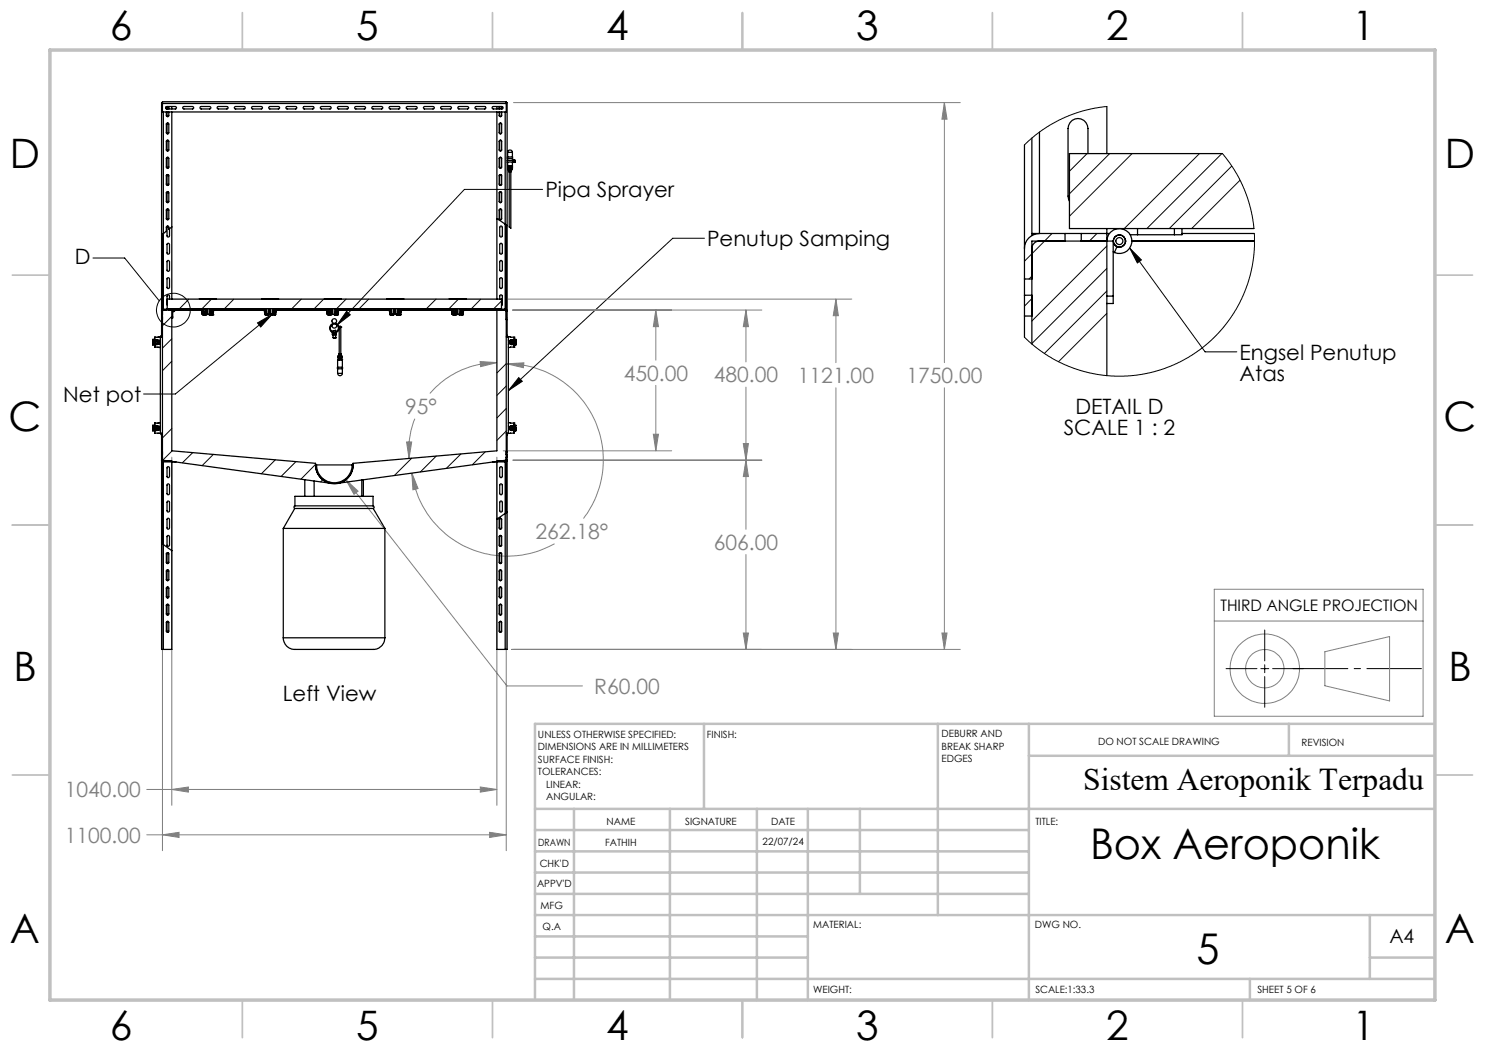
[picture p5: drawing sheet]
<svg xmlns="http://www.w3.org/2000/svg" width="297mm" height="210mm" viewBox="0 0 297 210" stroke-linecap="round" stroke-linejoin="round" font-family="sans-serif">
<g fill="none" stroke="#000" stroke-width=".2">
<path d="M108.5 37.9h-15.6l-25.5 27.1M18.6 51.6h6.3l7 8.6M140.9 47.7h-6.4l-32.8 30.4M226 49.6l15 20.8h6.4M226 49.6l2.3 2.4-.8 .6zM51.5 64.6l2.9-1.7-2.3 2.5zM54.4 62.9l-19.3 15.9h-6.4M69.3 62.3l.8 .7-2.7 2zM103.8 75.5l.7 .8-2.8 1.8zM245.2 133.7h6.2M252.2 133.7h1.6M252.9 126v6.2"/>
<path d="M252.9 133v1.5M252.9 135.3v6.2M254.5 133.7h6.2"/>
<circle cx="34.7" cy="62" r="3.4"/>
</g>
<g fill="none" stroke="#808080" stroke-width=".2">
<path d="M102.7 20.5h89.4M188.9 20.5l.5 3.3h-1zM188.9 20.5v52M101.6 59.8h68.8M167.2 59.8l.5 3.3h-1zM167.2 59.8v12.7M96 72.3l3.4 .2-3.3 .8zM99.4 72.5a17.6 17.6 0 0 0-13.4 6.2M101.4 72.8l3.4-.2-.1 .9zM101.4 72.8a19.2 19.2 0 0 1 17.3 10.7 19.2 19.2 0 0 1-2 20.2M102.5 62h49.9M131.2 62l.5 3.3h-1z"/>
<path d="M131.2 62v10M131.2 77.1v13.1M149.2 62l.5 3.3h-1zM149.2 62v10.4M149.2 77.4v28.5M167.2 77.6v52.3M188.9 77.6v52.3M32.5 93.3v76.8M34.4 91.4v69.7M69.2 95.9l2.4 2.3-.8 .7zM69.2 95.9l32.2 41.3h15.1M81.3 88.4h1l-.5 3.3z"/>
<path d="M82.4 94.6l1.2 3.1-1 .3zM82.4 94.6a19.2 19.2 0 0 0 28.5 14.2M83 83.7a17.8 17.8 0 0 0-1.2 8M99.4 91.4v69.7M100.6 90.2h33.7M101.2 93.3v76.8M102.5 92h49.9M130.7 86.8h1l-.5 3.4zM148.7 88.7h1l-.5 3.3zM149.2 92l.5 3.3h-1zM149.2 110.9v19M242.9 117.9h41.7v25.4h-41.7z"/>
<path d="M102.3 129.9h89.8M148.7 126.6h1l-.5 3.3zM166.7 126.6h1l-.5 3.3zM188.4 126.6h1l-.5 3.3zM242.9 124.2h41.7M265 130.3l12.9-3v12.9l-12.9-3zM29.4 157.9h70M34.4 157.9l3.3-.5v1zM96.1 157.4l3.3 .5-3.3 .5zM29.4 167h71.8M32.5 167l3.3-.5v1zM97.9 166.5l3.3 .5-3.3 .5z"/>
<circle cx="252.9" cy="133.8" r="3.8"/>
<circle cx="253" cy="133.7" r="7"/>
</g>
<path d="M284.3 133.7h-25.6" fill="none" stroke="#000" stroke-width=".2" stroke-dasharray="15.2 1.3 1.3 1.3" stroke-dashoffset="4.3"/>
<g fill="none" stroke="#c0c0c0" stroke-width=".35">
<path d="M48.5 2.5v7.5M98.5 2.5v7.5M148.5 2.5v7.5M198.5 2.5v7.5M248.5 2.5v7.5M2.5 55h7.5M287 55h7.5M2.5 105h7.5M287 105h7.5M2.5 155h7.5M287 155h7.5M48.5 200v7.5"/>
<path d="M98.5 200v7.5M148.5 200v7.5M198.5 200v7.5M248.5 200v7.5"/>
</g>
<g fill="none" stroke="#c0c0c0" stroke-width=".5">
<path d="M140.8 144.8v17M187.6 144.8v38.2M205.8 144.8v55.2M205.8 151.2h81.2M257.8 144.8v6.4M287 144.8h-180v55.2M107 161.8h180M107 178.8h98.8M107 174.5h98.8M107 170.3h98.8M107 166h98.8M114.8 161.8v38.2"/>
<path d="M134 161.8v38.2M151.4 161.8v38.2M161.6 161.8v38.2M172 161.8v17M107 195.8h180M107 191.5h54.6M107 187.3h54.6M107 183h180M250 195.8v4.2M274 191.5h13M274 183v12.8"/>
</g>
<path d="M10 10h277v190h-277z" fill="none" stroke="#c0c0c0" stroke-width=".7"/>
<g fill="#000">
<path d="M226 49.6l2.3 2.4-.8 .6z"/>
<path d="M69.3 62.3l.8 .7-2.7 2zM51.5 64.6l2.9-1.7-2.3 2.5zM103.8 75.5l.7 .8-2.8 1.8z"/>
</g>
<path d="M69.2 95.9l1.6 3 .8-.7zM96 72.3l3.4 .2-3.3 .8zM81.3 88.4h1l-.5 3.3zM101.4 72.8l3.4-.2-.1 .9zM82.4 94.6l1.2 3.1-1 .3zM97.9 166.5l3.3 .5-3.3 .5zM32.5 167l3.3-.5v1zM96.1 157.4l3.3 .5-3.3 .5zM34.4 157.9l3.3-.5v1zM130.7 86.8h1l-.5 3.4zM131.2 62l.5 3.3h-1zM149.2 62l.5 3.3h-1zM148.7 88.7h1l-.5 3.3zM188.4 126.6h1l-.5 3.3zM188.9 20.5l.5 3.3h-1zM149.2 92l.5 3.3h-1zM148.7 126.6h1l-.5 3.3zM167.2 59.8l.5 3.3h-1zM166.7 126.6h1l-.5 3.3z" fill="#808080"/>
<g fill="none" stroke="#000" stroke-width=".2">
<path d="M217.4 30.7l-3.5 3.5M221.4 21.3l-2.4 .3-2.5 .6-3.9 1.4-4.1 2.4-2 1.5-1.6 1.5M221.9 30.7l-8 8.1M226.4 30.7l-12.5 12.5M239.9 30.7l-15 15M244.4 30.7l-15 15M244.5 30.7l2.3 3.2 2 3.9 1.4 4 .6 3.9M246.3 33.2l-12.4 12.5M248 36l-9.7 9.7M37.8 59.8l-1.9 1.9M42.3 59.8l-1.9 1.9M46.8 59.8l-1.9 1.9"/>
<path d="M60.3 59.8l-1.9 1.9M64.7 59.8l-1.8 1.9M69.2 59.8l-1.9 1.9M73.7 59.8l-1.8 1.9M87.2 59.8l-1.9 1.9M91.7 59.8l-1.9 1.9M96.2 59.8l-1.9 1.9M206.4 55.2l-.6 .6M206.4 59.7l-1.5 1.5M210.4 46.7l-5.5 5.5M219.4 46.7l-1.5 1.5M221.4 49.2l-15 15"/>
<path d="M221.4 53.7l-15 15M221.4 58.2l-12.5 12.5M250.9 46.7v2.8l-.1 1.8-.8 4-1.4 3.9-1.9 3.5-2 2.8-3 3-3.3 2.5-3.7 2-3.8 1.3-3.8 .8-4.2 .1-3.7-.3-4.4-1.2-3.3-1.5-3.6-2.1-3-2.7M34.4 63.3l-1.9 1.8M34.4 67.8l-1.9 1.8M34.4 72.2l-1.9 1.9M67.2 66.3l-.2 .3M67.8 65.7l-.2 .2M100.3 60.2l-1.5 1.5M101.2 72.7l-1.8 1.9M101.2 77.2l-1.8 1.9M101.4 63.6l-.2 .1"/>
<path d="M221.4 62.7l-9.7 9.6M32.5 92.1l-.2 .1M34.4 85.7l-1.9 1.9M34.4 90.2l-1.8 1.8M38.6 90.5l-2.1 2.1M42.7 90.9l-2.3 2.2M55.1 92l-2.8 2.7M59.2 92.3l-3 3M63.1 92.9l-2.9 2.9M63.2 93.7l.2 .3M64.7 95.8l-.6 .6M65.9 96.4l.2 .3"/>
<path d="M70.1 94.9l-.1 .1M82.3 91.6l-3.4 3.5M87.2 91.2l-3.1 3.2M92.2 90.8l-2.9 2.9M97.1 90.3l-2.6 2.6M99.7 92.2l-.2 .2M101.2 81.7l-1.8 1.9M101.2 86.2l-1.8 1.9M101.4 90.5l-.2 .2"/>
</g>
<g fill="none" stroke="#000" stroke-width=".25">
<path d="M32.5 20.5h-.2v42.5M32.5 20.7v-.4h68.7v.4M32.5 20.7v1.7h68.7v-1.7M32.5 20.7h68.7M32.7 22.4v39.4l-.4 .2v.2M33.2 21.4l1.9-.1a.25 .25 0 0 1 .2 .2 .25 .25 0 0 1-.2 .3h-1.8l-.2-.2zM33.3 22.4v.7a.25 .25 0 0 0 .2 .2 .25 .25 0 0 0 .3-.2v-.7M33.3 21.3v.5M33.3 24.7a.27 .27 0 0 1 .3-.1 .27 .27 0 0 1 .2 .2v1.7a.25 .25 0 0 1-.3 .3 .25 .25 0 0 1-.2-.3zM33.3 31.6a.25 .25 0 0 1 .3-.1 .25 .25 0 0 1 .2 .2v1.7a.25 .25 0 0 1-.3 .2 .25 .25 0 0 1-.2-.2zM33.3 35a.26 .26 0 0 1 .3-.1 .26 .26 0 0 1 .2 .3v1.6a.25 .25 0 0 1-.3 .3 .25 .25 0 0 1-.2-.3zM33.4 28.1l.2-.1 .2 .2v1.8a.25 .25 0 0 1-.3 .2 .25 .25 0 0 1-.2-.2z"/>
<path d="M33.4 38.4l.2-.1 .2 .2v1.8a.25 .25 0 0 1-.3 .2 .25 .25 0 0 1-.2-.2zM33.4 22.4v.8l.2 .1M33.4 21.3v.5M33.6 38.3l-.2 .2v1.8l.2 .2M33.6 34.9l-.2 .2v1.8l.2 .2M33.6 31.5l-.2 .1v1.9l.2 .1M33.6 28l-.2 .2v1.8l.2 .2M33.6 24.6l-.2 .2v1.8l.2 .2M33.8 21.3v.5M34.4 21.3v.5M34.4 22.4v37.4M36.6 21.4l1.9-.1a.25 .25 0 0 1 .2 .2 .25 .25 0 0 1-.2 .3h-1.8l-.2-.2z"/>
<path d="M40 21.4l1.9-.1a.25 .25 0 0 1 .3 .2 .25 .25 0 0 1-.3 .3h-1.8zM43.5 21.4l1.9-.1a.25 .25 0 0 1 .2 .2 .25 .25 0 0 1-.2 .3h-1.8l-.2-.2zM46.9 21.4l1.9-.1a.25 .25 0 0 1 .2 .2 .25 .25 0 0 1-.2 .3h-1.8l-.2-.3zM50.3 21.4l1.9-.1a.25 .25 0 0 1 .3 .2 .25 .25 0 0 1-.3 .3h-1.7l-.2-.2zM53.8 21.4l1.9-.1a.25 .25 0 0 1 .2 .2 .25 .25 0 0 1-.2 .3h-1.8l-.2-.3zM57.2 21.4l1.9-.1a.25 .25 0 0 1 .3 .2 .25 .25 0 0 1-.3 .3h-1.7l-.2-.2zM60.7 21.4l1.8-.1a.25 .25 0 0 1 .3 .2 .25 .25 0 0 1-.3 .3h-1.7l-.2-.3zM64.1 21.4l1.9-.1a.25 .25 0 0 1 .3 .2 .25 .25 0 0 1-.3 .3h-1.8l-.1-.2zM67.5 21.4l1.9-.1a.25 .25 0 0 1 .3 .2 .25 .25 0 0 1-.3 .3h-1.7l-.2-.2zM71 21.4l1.8-.1a.25 .25 0 0 1 .3 .2 .25 .25 0 0 1-.3 .3h-1.6a.24 .24 0 0 1-.2-.2 .24 .24 0 0 1 0-.2zM74.4 21.4l1.9-.1a.25 .25 0 0 1 .3 .2 .25 .25 0 0 1-.3 .3h-1.8l-.1-.2zM77.9 21.4l1.8-.1a.25 .25 0 0 1 .3 .2 .25 .25 0 0 1-.3 .3h-1.6a.24 .24 0 0 1-.3-.2 .24 .24 0 0 1 .1-.2z"/>
<path d="M81.3 21.4l1.9-.1a.25 .25 0 0 1 .2 .2 .25 .25 0 0 1-.2 .3h-1.8l-.2-.2zM84.8 21.4l1.8-.1a.25 .25 0 0 1 .3 .2 .25 .25 0 0 1-.3 .3h-1.8l-.1-.3zM88.2 21.4l1.9-.1a.25 .25 0 0 1 .2 .2 .25 .25 0 0 1-.2 .3h-1.8l-.2-.2zM91.7 21.4l1.8-.1a.25 .25 0 0 1 .2 .2 .25 .25 0 0 1-.2 .3h-1.8l-.2-.3zM95 21.4l1.9-.1a.25 .25 0 0 1 .3 .2 .25 .25 0 0 1-.3 .3h-1.7l-.2-.2zM99.4 21.3v.5M99.4 22.4v37.4M99.8 22.4v.7a.25 .25 0 0 0 .3 .2 .25 .25 0 0 0 .2-.2v-.7M99.9 24.7a.27 .27 0 0 1 .2-.1 .27 .27 0 0 1 .2 .2v1.7a.25 .25 0 0 1-.2 .3 .25 .25 0 0 1-.3-.3zM99.9 21.3l-.1 .5M99.9 31.6a.25 .25 0 0 1 .3-.1 .25 .25 0 0 1 .1 .2v1.7a.25 .25 0 0 1-.2 .2 .25 .25 0 0 1-.3-.2zM99.9 35a.26 .26 0 0 1 .3-.1 .26 .26 0 0 1 .1 .3v1.6a.25 .25 0 0 1-.2 .3 .25 .25 0 0 1-.3-.3z"/>
<path d="M99.9 28.1l.3-.1 .1 .2v1.8a.25 .25 0 0 1-.2 .2 .25 .25 0 0 1-.3-.2zM99.9 38.4l.3-.1 .1 .2v1.8a.25 .25 0 0 1-.2 .2 .25 .25 0 0 1-.3-.2zM99.9 22.4v.7l.3 .2M100 21.3l-.1 .5M100.2 38.3l-.3 .3v1.7l.3 .2M100.2 34.9l-.3 .3v1.6l.3 .3M100.2 31.5l-.3 .2v1.7l.3 .2M100.2 28l-.3 .3v1.7l.3 .2M100.2 24.6l-.3 .2v1.7l.3 .3M100.3 21.3v.5M100.4 21.3h-1.7a.25 .25 0 0 0-.3 .2 .25 .25 0 0 0 .3 .3h1.7M100.4 21.3a.25 .25 0 0 1 .2 .2 .25 .25 0 0 1-.2 .3"/>
<path d="M101 22.4v39.4l.3 .1 .1 .3M101.2 20.5h.2v46.9M101.4 32.1h1.2M101.4 32.4h1.2M101.5 33.2h.1M101.5 30.5a.48 .48 0 0 1 .5-.5 .48 .48 0 0 1 .5 .5M101.5 33.2h1M101.5 30.5h1M101.5 30.5v.9M101.5 31.7v.4M101.5 32.4v.8M101.6 33.2h.7"/>
<path d="M101.6 33.2h.1M101.6 33.2v.1h.8v-.1M101.6 33.7h.8v.2h-.8zM101.7 34l.1 .1M101.7 33.6h.6M101.7 34h.6M101.7 33.6v.1M101.7 33.9v.1M101.7 33.5v.1M101.7 33.5h.6M101.7 33.3v.2M101.8 34.1h.4"/>
<path d="M101.8 34.1v.3h.4v-.3M101.8 34.4v11l.4 .2v-11.2M102 33.2v.1M102 33.7v.2M102.3 33.5v.1M102.3 33.3v.2M102.3 34l-.1 .1M102.3 33.2h.1M102.3 33.6h.1M102.3 33.2v.1M102.3 33.6v.4M102.5 33.2h-.1"/>
<path d="M102.5 30.5v1.6M102.5 32.4v.8M102.5 31.4h-1v.3h1M102.6 32.1h.1M102.6 32.4h.1M102.6 32h.3v.5h-.3zM102.7 32.1h.3v.3h-.3zM102.8 32.1v.3M102.9 32.1h.1M102.9 32.4h.1M204.9 29v26.8M206.4 27.6v19.5"/>
<path d="M207.9 26.4v20.3a3 3 0 0 0-3 3M217.6 30.7v-5a1.99 1.99 0 0 0-2-2 1.99 1.99 0 0 0-2 2v13.5l.3 1M221.4 21.3v9.4M244.5 30.7h-30.6v15h36.9M32.5 46.9v15M33.3 41.9a.26 .26 0 0 1 .3-.1 .26 .26 0 0 1 .2 .2v1.7a.25 .25 0 0 1-.3 .2 .25 .25 0 0 1-.2-.2zM33.4 55.6a.27 .27 0 0 1 .3 0 .27 .27 0 0 1 .2 .2v1.7a.25 .25 0 0 1-.2 .2 .25 .25 0 0 1-.3-.2zM33.4 48.7a.27 .27 0 0 1 .3 0 .27 .27 0 0 1 .2 .2v1.7a.25 .25 0 0 1-.2 .2 .25 .25 0 0 1-.3-.2zM33.4 59.8h66.9v1.9h-66.9zM33.5 52.1h.2l.2 .2v1.7a.25 .25 0 0 1-.2 .3 .25 .25 0 0 1-.3-.3zM33.6 45.2l-.2 .2v1.8a.25 .25 0 0 0 .3 .2 .25 .25 0 0 0 .2-.2v-1.5M33.6 41.8l-.2 .1v1.9l.2 .1"/>
<path d="M33.9 59.8v-.6a.25 .25 0 0 0-.2-.2 .25 .25 0 0 0-.3 .2v1.8M34.4 45.4l-.6 .5v-.4a.25 .25 0 0 0-.3-.3 .25 .25 0 0 0-.2 .3v.7l-1 .9M39.9 59.8h.1M39.9 59.8h3.3M43.2 59.8h-.1M52.4 59.8h.1M52.4 59.8h3.3M55.7 59.8h-.1M64.9 59.8h.1M64.9 59.8h3.3M68.2 59.8h.1M77.4 59.8h.1"/>
<path d="M77.4 59.8h3.3M80.7 59.8h-.1M89.9 59.8h.1M89.9 59.8h3.3M93.2 59.8h-.1M99.4 43.7l2 1.4M99.9 41.9a.26 .26 0 0 1 .3-.1 .26 .26 0 0 1 .1 .2v1.7a.25 .25 0 0 1-.2 .2 .25 .25 0 0 1-.3-.2zM99.9 59.8v-.6a.27 .27 0 0 1 .3-.2 .27 .27 0 0 1 .3 .2v1.7l-.2 .2M100 55.6a.27 .27 0 0 1 .3 0 .27 .27 0 0 1 .2 .2v1.7a.27 .27 0 0 1-.3 .2 .27 .27 0 0 1-.3-.2zM100 52.1h.3l.2 .2v1.7a.27 .27 0 0 1-.3 .3 .27 .27 0 0 1-.3-.3zM100 48.7l.2-.1 .3 .3v1.7a.27 .27 0 0 1-.3 .2 .27 .27 0 0 1-.3-.2zM100 45.3h.4l.1 .2v1.7a.27 .27 0 0 1-.3 .2 .27 .27 0 0 1-.3-.2z"/>
<path d="M100.2 41.8l-.3 .2v1.7l.3 .2M101.2 45v16.9M204.9 55.8v3.2M204.9 55.8h1.5M204.9 59v8.4M204.9 59h1.5M206.4 46.7h6.6M207.9 48.2a1.51 1.51 0 0 0-1.5 1.5M213 46.7h3.3M213 46.7v1.5M216.3 46.7h5.6M216.3 46.7v1.5"/>
<path d="M221.4 48.2a2.51 2.51 0 0 1 2.8-2.5 2.51 2.51 0 0 1 2.1 3.2 2.51 2.51 0 0 1-3.4 1.6M221.4 45.7v29.4M221.4 59.2h1.2M222.6 48.2l.4 .9 .4 .2M222.6 50.4l.3 .1M222.6 59.2v1.5h-1.2M222.6 48.2a1.24 1.24 0 0 1 1.4-1.2 1.24 1.24 0 0 1 1.1 1.5 1.24 1.24 0 0 1-1.7 .8M222.6 48.2v11M222.7 48.2h-16.3v20.6M223.4 49.3l-.5 1.2M225.1 48.2h.1M226.1 46.9h8.8"/>
<path d="M226.4 48.2h24.5M227.5 45.7v1.2M234.9 45.7v1.2M236.4 45.7v1.2h-1.5M236.4 46.7h14.5M30.7 68.5h-.1v.5h.3M30.7 68.7h.1M30.7 68.1h.1M30.7 68.7l.2 .3M30.7 68.1v.6M30.9 67.9h-.3v.5h.1M30.9 67.9h.1"/>
<path d="M30.9 67.4h.1M30.9 69.4h.1M30.9 69h.1M30.9 67.4h1.2M30.9 67.4v.5M30.9 69v.4M30.9 69.4h1.2M30.9 67.9l-.2 .2M32.1 68v.9M32.3 67.1l-.1 .3M32.3 67.1h.1M32.3 63v.4"/>
<path d="M32.3 63h.2M32.3 63.4v4M32.3 63.4h.2M32.3 63.9h.2M32.5 61.8h.8M32.5 67.4h-.4v19.3M32.7 62l-.2 .2M33.3 61.8h.4M33.3 61.8v.2M33.7 61.8h.7M33.7 61.8v.2M34.4 61.7v28.5l28.7 2.5a3.8 3.8 0 0 0 2.8 3.9l-33.4-4.6"/>
<path d="M34.4 62a.32 .32 0 0 1 .3-.3 .32 .32 0 0 1 .3 .4 .32 .32 0 0 1-.5 .2l.1-.1M34.4 63.4h.1M34.5 62l.1 .2M34.5 62h.1M34.5 63.4v.2h-.1M34.5 62a.16 .16 0 0 1 .2-.1 .16 .16 0 0 1 .1 .2 .16 .16 0 0 1-.2 .1M34.5 62h-2v30M34.5 62v1.4M34.8 62h.1M35 61.9h1.1M35 62h5.4M35.1 61.7v.2"/>
<path d="M36.1 61.9h.1M36.1 61.7v.2M36.2 61.8h4.2M36.2 61.7v.2M40.5 62.8l-.1-1.1 .1 1.2M40.5 62.9h.2M40.5 62.9l.2 .1M40.6 61.7l.1 1.1M40.7 62.9h1.2M40.7 63h.1M40.7 62.9v.1M40.7 62.8l-.1-1.1 .1 1.1"/>
<path d="M40.8 61.7l.1 1.1h-.2M40.9 63h.1M40.9 62.9v.1M41 63h.2M41 62.9v.1M41.2 61.7v1.1M41.2 62.9v.1M41.2 62.8h.4l-.1-1.1v1.1M41.2 61.7v1.1zM41.9 62.9h.3M41.9 63h.1M41.9 62.9v.1"/>
<path d="M41.9 61.7v1.1h.3M42.2 61.7l-.1 1.1M42.2 61.7v1.1zM42.2 62.9l-.3 .1M42.4 63h.1M42.4 62.9v.1M42.5 63h.1M42.5 62.9v.1M42.5 61.7l-.1 1.1h.2l.1-1.1M42.6 63h.1M42.6 62.9v.1M42.6 61.7l-.1 1.1"/>
<path d="M42.7 61.7l-.2 1.1M42.7 61.8h10.2M42.7 62h10.2M42.8 61.7l-.1 1.2h-.5M52.9 61.7l.1 1.1zM53 62.8l-.2-1.1 .2 1.2M53 62.9h.2M53 62.9l.2 .1M53.1 61.7l.1 1.1h.2l-.1-1.1M53.2 62.9h1.2M53.2 63h.1M53.2 62.8v-1.1v1.1"/>
<path d="M53.2 62.9v.1M53.4 63h.1M53.4 62.9v.1M53.5 63h.2M53.5 62.9v.1M53.7 62.9v.1M53.7 61.7v1.1zM54 61.7v1.1M54 61.7v1.1h-.3M54.4 63h.1M54.4 62.9v.1M54.4 62.9h.3"/>
<path d="M54.5 61.7l-.1 1.1h.3M54.6 62.8l.1-1.1v1.1M54.7 62.9l-.3 .1M54.8 61.7l-.1 1.1M54.9 62.9v.1M54.9 63h.1M55 63h.1M55 62.9v.1M55 61.7v1.1h.1v-1.1M55.1 62.9v.1M55.2 62h10.2M55.2 61.7l-.1 1.2h-.4"/>
<path d="M55.2 61.8h10.2M65.4 61.7l.1 1.1zM65.4 61.7l.1 1.2M65.5 62.9h.1M65.5 62.9h.2M65.5 62.9l.2 .1M65.6 61.7l.1 1.1M65.7 61.7v1.1M65.7 62.9h1.2M65.7 62.9v.1M65.7 63h.1M65.8 61.7l.1 1.1h-.2"/>
<path d="M65.9 63h.1M65.9 62.9v.1M66 63h.2M66 62.9v.1M66.2 62.9v.1M66.2 61.7l.1 1.1zM66.3 62.9l-.1 .1M66.5 66.6h.8v.3h-.8zM66.5 61.7v1.1M66.5 61.7v1.1h-.2M66.6 67.5l.2 .2 .3-.2M66.6 67.5h.1"/>
<path d="M66.6 66.4v-.2l.4-.1h.1v.3M66.6 66.5v.1M66.6 66.9v.6M66.6 67.5l.2 .2M66.7 67.5h.2M66.7 67.5l.1 .2M66.8 67.7h.1M66.8 67.6v.1M66.9 62.9h.3M66.9 63h.1M66.9 67.5h.1M66.9 67.7h.1"/>
<path d="M66.9 67.5v.2M66.9 62.9v.1M66.9 66.6v.3M66.9 67.5h.2M67 61.7l-.1 1.1h.3M67 67.7h.1M67 67.6v.1M67.1 67.5h.1M67.1 67.5l-.1 .2M67.1 66.5v.1M67.1 66.9v.6M67.2 62.9l-.3 .1"/>
<path d="M67.2 61.7l-.1 1.1 .1-1.1M67.2 61.7v1.1M67.3 64.9a.46 .46 0 0 1-.4 .7 .46 .46 0 0 1-.4-.7M67.4 63h.1M67.4 62.9v.1M67.5 73.4h1v.4h-1M67.5 63h.1M67.5 62.9v.1M67.5 74.7a.48 .48 0 0 0 .5 .4 .48 .48 0 0 0 .5-.4M67.5 74.7h1M67.5 72h1M67.5 72v2.7"/>
<path d="M67.6 61.7l-.1 1.1h.1M67.6 62.9v.1M67.6 71.9l-.1 .1M67.6 71.9h.7M67.6 71.9h.1M67.6 71.3h.8v.1h-.8zM67.6 71.9v-.1h.8v.1M67.6 61.7l-.1 1.1M67.6 61.7v1.1M67.7 71.6l.1 .1M67.7 71.2h.1M67.7 71.2h.6"/>
<path d="M67.7 71.6h.6M67.7 71.2v.1M67.7 71.4v.2M67.7 61.7l-.1 1.1M67.7 61.7v1.2h-.5M67.7 61.8h10.2M67.7 62h10.2M67.8 71l-.1 .2M67.8 71h.4M67.8 71.7h.5M67.8 71v-.2h.4v.2M67.8 71.7v.1"/>
<path d="M67.8 65.4v5.4M67.8 65.4h.1M67.9 71.3v.1M67.9 71.8v.1M68.2 65.4h.1M68.2 65.4v5.4M68.2 71l.1 .2M68.3 71.7v.1M68.3 71.6v.1M68.3 71.9h.1M68.3 71.2v.4M68.3 71.8v.1"/>
<path d="M68.4 71.9l.1 .1M68.5 72v1.4M68.5 73.8v.9M77.9 61.7l.1 1.2M78 62.9h.2M78 62.9l.2 .1M78.1 61.7l.1 1.1h.2l-.1-1.1M78.1 61.7l.1 1.1M78.2 62.9h1.2M78.2 63h.1M78.2 62.9v.1M78.4 63h.1"/>
<path d="M78.4 62.9v.1M78.5 63h.2M78.5 62.9v.1M78.7 61.7v1.1M78.7 62.9v.1M78.7 62.8h.4l-.1-1.1v1.1M78.7 62.8v-1.1l.1 1.1M79.4 62.9h.3M79.4 63h.1M79.4 62.9v.1M79.4 61.7v1.1h.3M79.7 61.7l-.1 1.1"/>
<path d="M79.7 61.7v1.1zM79.7 62.9l-.3 .1M79.9 63h.1M79.9 62.9v.1M80 63h.1M80 62.9v.1M80 61.7l-.1 1.1h.2l.1-1.1M80.1 63h.1M80.1 62.9v.1M80.1 61.7l-.1 1.1M80.2 61.7l-.2 1.1M80.2 61.8h10.2"/>
<path d="M80.2 62h10.2M80.3 61.7l-.1 1.2h-.5M90.4 61.7l.1 1.2M90.5 62.9h.2M90.5 62.9l.2 .1M90.6 61.7l.1 1.1h.2l-.1-1.1M90.7 62.9h1.2M90.7 63h.1M90.7 62.8v-1.1v1.1M90.7 62.9v.1M90.9 63h.1M90.9 62.9v.1"/>
<path d="M91 63h.2M91 62.9v.1M91.2 62.9v.1M91.2 61.7v1.1zM91.5 61.7v1.1M91.5 61.7v1.1h-.3M91.9 63h.1M91.9 62.9v.1M91.9 62.9h.3M92 61.7l-.1 1.1h.3M92.1 62.8l.1-1.1v1.1M92.2 62.9l-.3 .1"/>
<path d="M92.3 61.7l-.1 1.1M92.4 62.9v.1M92.4 63h.1M92.5 63h.1M92.5 62.9v.1M92.5 61.7v1.1h.1v-1.1M92.6 62.9v.1M92.7 62h8.5v30M92.7 61.7l-.1 1.2h-.4M92.7 61.8h8.5M99.4 61.7v28.5l-28.8 2.5a3.7 3.7 0 0 1-2.7 3.9l33.3-4.6M101 62l.2 .2"/>
<path d="M101.2 67.4h.5v19.3M101.2 63.9h.2M101.4 67.1l.1 .3M101.7 68v.9M101.7 67.4h1.1M101.7 69.4h1.1M102.8 67.9h.4v.5h-.2M102.8 69h.1M102.8 69.4h.1M102.8 67.4h.1M102.8 67.9h.1M102.8 67.4v.5"/>
<path d="M102.8 69v.4M102.8 67.9l.2 .2M103 68.5h.2v.5h-.4M103 68.7h.1M103 68.1h.1M103 68.7l-.2 .3M103 68.1v.6M204.9 63.2h1.5M30.7 85.6h-.1v.6h.3M30.7 85.9h.1M30.7 85.9l.2 .3M30.9 85h-.3v.6h.1"/>
<path d="M30.9 85h.1M30.9 84.6h.1M30.9 86.2v.4h1.2M30.9 86.2h.1M30.9 85l-.2 .3v.6M30.9 84.6v.4M30.9 84.6h1.2M32.1 86.7h.4M32.1 85.2v.9M32.2 86.7l.1 .3M32.3 87h.1M32.3 91.4v38.5h.4"/>
<path d="M32.3 92l.2 .3 .2 .1M32.3 90.9v.5M32.3 86.7v4.2M32.3 91.4h.2M32.3 90.9h.2M32.3 90.3h.2M32.5 92l.1 .2h1.8v37.7h-1.7M32.5 92.3v16.4M32.7 92.4v37.5M32.7 92.4h2.5M33.4 96.9a.26 .26 0 0 1 .3-.1 .26 .26 0 0 1 .2 .2v1.7a.25 .25 0 0 1-.2 .2 .25 .25 0 0 1-.3-.2zM33.5 93.4l.2-.1 .2 .3v1.7a.25 .25 0 0 1-.2 .2 .25 .25 0 0 1-.3-.2z"/>
<path d="M61 95.9v3.4M62.8 96.2v3.1M63.1 93h7.5a3.8 3.8 0 0 1-3.7 3.8 3.8 3.8 0 0 1-3.8-3.8zM63.3 93a3.6 3.6 0 0 0 3.6 3.5 3.6 3.6 0 0 0 3.5-3.5M72.4 96v3.3M72.7 95.9v3.4M98.5 92.4h2.5M100 96.9a.26 .26 0 0 1 .3-.1 .26 .26 0 0 1 .2 .2v1.7a.27 .27 0 0 1-.3 .2 .27 .27 0 0 1-.3-.2zM100 93.4l.3-.1 .2 .3v1.7a.27 .27 0 0 1-.3 .2 .27 .27 0 0 1-.3-.2zM101 92.4v37.5M101.2 92l-.1 .2h-1.7v37.7h1.6M101.2 92.3v10.2"/>
<path d="M101.2 91.4h.2M101.2 90.9h.2M101.2 90.3h.2M101.2 86.7h.5M101.4 91.4v38.5h-.4M101.4 92l-.2 .4h-.2M101.4 90.9v.5M101.4 86.7v4.2M101.5 86.7l-.1 .3M101.7 85.2v.9M101.7 84.6h1.1M102.8 85l.4 .1v.5h-.2"/>
<path d="M102.8 86.2h.1M102.8 86.2v.4h-1.1M102.8 84.6h.1M102.8 85h.1M102.8 85l.2 .3v.6M102.8 84.6v.4M103 85.6h.2v.6h-.4M103 85.9h.1M103 85.9l-.2 .3M32.3 108.6l2.1 1.5M33.3 117.5a.25 .25 0 0 1 .3-.1 .25 .25 0 0 1 .2 .2v1.7a.25 .25 0 0 1-.3 .3 .25 .25 0 0 1-.2-.3zM33.3 114.1a.25 .25 0 0 1 .3-.1 .25 .25 0 0 1 .2 .2v1.7a.25 .25 0 0 1-.3 .3 .25 .25 0 0 1-.2-.3z"/>
<path d="M33.3 110.6a.27 .27 0 0 1 .3-.1 .27 .27 0 0 1 .2 .3v1.7a.25 .25 0 0 1-.3 .2 .25 .25 0 0 1-.2-.2zM33.4 103.7a.27 .27 0 0 1 .3 0 .27 .27 0 0 1 .2 .2v1.7a.25 .25 0 0 1-.2 .2 .25 .25 0 0 1-.3-.2zM33.5 107.1h.2l.2 .2v1.7a.25 .25 0 0 1-.2 .3 .25 .25 0 0 1-.3-.3zM33.5 100.3l.2-.1 .2 .3v1.7a.25 .25 0 0 1-.2 .2 .25 .25 0 0 1-.3-.2zM33.6 117.4l-.2 .2v1.8l.2 .2M33.6 114l-.2 .2v1.8l.2 .1M33.6 110.5l-.2 .2v1.8l.2 .2M56.7 105.7h20.3M56.7 105.7v21.9M58.9 101.7h15.7M58.9 101.7l-2.2 4M59 101.2a.3 .3 0 0 0-.1 .5"/>
<path d="M59 101.2h15.6M59 101.2v-1.9h15.6v1.9M74.6 101.2a.28 .28 0 0 1 .2 .2 .28 .28 0 0 1-.2 .3M74.6 101.7l2.4 4M77 105.7v21.9M99.9 117.5a.25 .25 0 0 1 .3-.1 .25 .25 0 0 1 .1 .2v1.7a.25 .25 0 0 1-.2 .3 .25 .25 0 0 1-.3-.3zM99.9 114.1a.25 .25 0 0 1 .3-.1 .25 .25 0 0 1 .1 .2v1.7a.25 .25 0 0 1-.2 .3 .25 .25 0 0 1-.3-.3zM99.9 110.6a.27 .27 0 0 1 .2-.1 .27 .27 0 0 1 .2 .3v1.7a.25 .25 0 0 1-.2 .2 .25 .25 0 0 1-.3-.2zM99.9 107.2a.25 .25 0 0 1 .3-.1 .25 .25 0 0 1 .1 .2v1.7a.25 .25 0 0 1-.2 .3 .25 .25 0 0 1-.3-.3zM99.9 103.7a.27 .27 0 0 1 .2 0 .27 .27 0 0 1 .2 .2v1.7a.25 .25 0 0 1-.2 .2 .25 .25 0 0 1-.3-.2zM100 100.3l.3-.1 .2 .3v1.7a.27 .27 0 0 1-.3 .2 .27 .27 0 0 1-.3-.2zM100.2 117.4l-.3 .2v1.7l.3 .3"/>
<path d="M100.2 114l-.3 .2v1.7l.3 .2M100.2 110.5l-.3 .3v1.7l.3 .2M100.2 107.1l-.3 .2v1.7l.3 .3M100.2 103.7l-.3 .2v1.7l.3 .2M101.4 102.4l-2 1.4M33.3 124.4a.25 .25 0 0 1 .3-.1 .25 .25 0 0 1 .2 .2v1.7a.25 .25 0 0 1-.3 .3 .25 .25 0 0 1-.2-.3zM33.3 120.9a.26 .26 0 0 1 .3 0 .26 .26 0 0 1 .2 .2v1.7a.25 .25 0 0 1-.3 .2 .25 .25 0 0 1-.2-.2zM33.6 124.3l-.2 .2v1.8l.2 .2M33.6 120.9l-.2 .1v1.9l.2 .1M56.7 127.6a2.57 2.57 0 0 0 3.2 2.3h13.4a5 5 0 0 0 2.6-.4 2.35 2.35 0 0 0 1.1-1.9M56.7 127.6h20.3M99.9 124.4a.25 .25 0 0 1 .3-.1 .25 .25 0 0 1 .1 .2v1.7a.25 .25 0 0 1-.2 .3 .25 .25 0 0 1-.3-.3z"/>
<path d="M99.9 120.9a.26 .26 0 0 1 .3 0 .26 .26 0 0 1 .1 .2v1.7a.25 .25 0 0 1-.2 .2 .25 .25 0 0 1-.3-.2zM100.2 124.3l-.3 .2v1.7l.3 .3M100.2 120.9l-.3 .2v1.7l.3 .2"/>
<circle cx="223.9" cy="48.2" r=".71"/>
<circle cx="223.9" cy="48.2" r="1.19"/>
<circle cx="31.4" cy="68.4" r=".28"/>
<circle cx="31.4" cy="68.4" r=".25"/>
<circle cx="31.4" cy="68.4" r=".49"/>
<circle cx="34.7" cy="62" r=".15"/>
<circle cx="34.7" cy="62" r=".09"/>
<circle cx="66.9" cy="64.2" r=".46"/>
<circle cx="66.9" cy="65.6" r=".94"/>
<circle cx="66.9" cy="65.6" r=".8"/>
<circle cx="68" cy="65.4" r=".16"/>
<circle cx="102.4" cy="68.4" r=".27"/>
<circle cx="102.4" cy="68.4" r=".5"/>
<circle cx="102.4" cy="68.4" r=".24"/>
<circle cx="31.4" cy="85.6" r=".27"/>
<circle cx="31.4" cy="85.6" r=".25"/>
<circle cx="31.4" cy="85.6" r=".49"/>
<circle cx="31.4" cy="85.6" r=".47"/>
<circle cx="102.4" cy="85.6" r=".27"/>
<circle cx="102.4" cy="85.6" r=".5"/>
<circle cx="102.4" cy="85.6" r=".48"/>
<circle cx="102.4" cy="85.6" r=".24"/>
</g>
<g font-size="8.5">
<text x="218" y="171.8">Box Aeroponik</text>
<text x="239.3" y="192.7">5</text>
</g>
<g font-size="8.1">
<text x="22" y="8">6</text>
<text x="71.2" y="8">5</text>
<text x="121.2" y="8">4</text>
<text x="171.3" y="8">3</text>
<text x="221.3" y="8">2</text>
<text x="270.5" y="8">1</text>
<text x="2" y="33.6">D</text>
<text x="289" y="33.6">D</text>
<text x="1.7" y="86.1">C</text>
<text x="288.7" y="86.1">C</text>
<text x="2.7" y="136.1">B</text>
<text x="289.7" y="136.1">B</text>
<text x="2" y="188.6">A</text>
<text x="289" y="188.6">A</text>
<text x="22" y="208">6</text>
<text x="71.2" y="208">5</text>
<text x="121.2" y="208">4</text>
<text x="171.3" y="208">3</text>
<text x="221.3" y="208">2</text>
<text x="270.5" y="208">1</text>
</g>
<text font-size="6.3" x="216.7" y="158.1">Sistem Aeroponik Terpadu</text>
<g font-size="4.2">
<text x="109.1" y="39.5">Pipa Sprayer</text>
<text x="15" y="52.8">D</text>
<text x="141.4" y="49.2">Penutup Samping</text>
<text x="247.9" y="72">Engsel Penutup</text>
<text x="247.9" y="76.1">Atas</text>
<text x="12.7" y="80.4">Net pot</text>
<text x="215.1" y="82.7">DETAIL D</text>
<text x="212.8" y="86.9">SCALE 1 : 2</text>
<text x="56.6" y="140.2">Left View</text>
</g>
<g font-size="4.2" fill="#808080">
<text x="124.7" y="76.1">450.00</text>
<text x="142.7" y="76.5">480.00</text>
<text x="159.6" y="76.6">1121.00</text>
<text x="181.3" y="76.6">1750.00</text>
<text x="81" y="82.8">95°</text>
<text x="107.1" y="107.8">262.18°</text>
<text x="142.7" y="110">606.00</text>
<text x="118.8" y="138.8">R60.00</text>
<text x="12.9" y="159.5">1040.00</text>
<text x="12.9" y="168.6">1100.00</text>
</g>
<text font-size="3.9" x="277.9" y="188.5">A4</text>
<text font-size="3.2" x="244.1" y="122.2">THIRD ANGLE PROJECTION</text>
<g font-size="2">
<text x="107.6" y="147.6">UNLESS OTHERWISE SPECIFIED:</text>
<text x="141.4" y="147.6">FINISH:</text>
<text x="188.3" y="147.5">DEBURR AND</text>
<text x="188.3" y="150">BREAK SHARP</text>
<text x="219.6" y="149">DO NOT SCALE DRAWING</text>
<text x="260.3" y="149.2">REVISION</text>
<text x="107.6" y="150.1">DIMENSIONS ARE IN MILLIMETERS</text>
<text x="107.6" y="152.6">SURFACE FINISH:</text>
<text x="107.6" y="155.1">TOLERANCES:</text>
<text x="188.3" y="152.5">EDGES</text>
<text x="109.2" y="157.6">LINEAR:</text>
<text x="109.2" y="160.1">ANGULAR:</text>
<text x="121.3" y="165">NAME</text>
<text x="137" y="164.9">SIGNATURE</text>
<text x="154.2" y="164.9">DATE</text>
<text x="207.1" y="164.9">TITLE:</text>
<text x="107.6" y="169.1">DRAWN</text>
<text x="107.9" y="173.3">CHK'D</text>
<text x="121" y="169.1">FATHIH</text>
<text x="152.5" y="168.9">22/07/24</text>
<text x="107.4" y="177.4">APPV'D</text>
<text x="108.1" y="181.8">MFG</text>
<text x="108.5" y="186">Q.A</text>
<text x="162.6" y="185.5">MATERIAL:</text>
<text x="207" y="185.5">DWG NO.</text>
<text x="162.6" y="198.5">WEIGHT:</text>
<text x="207.1" y="198.6">SCALE:1:33.3</text>
<text x="251.5" y="198.6">SHEET 5 OF 6</text>
</g>
</svg>
